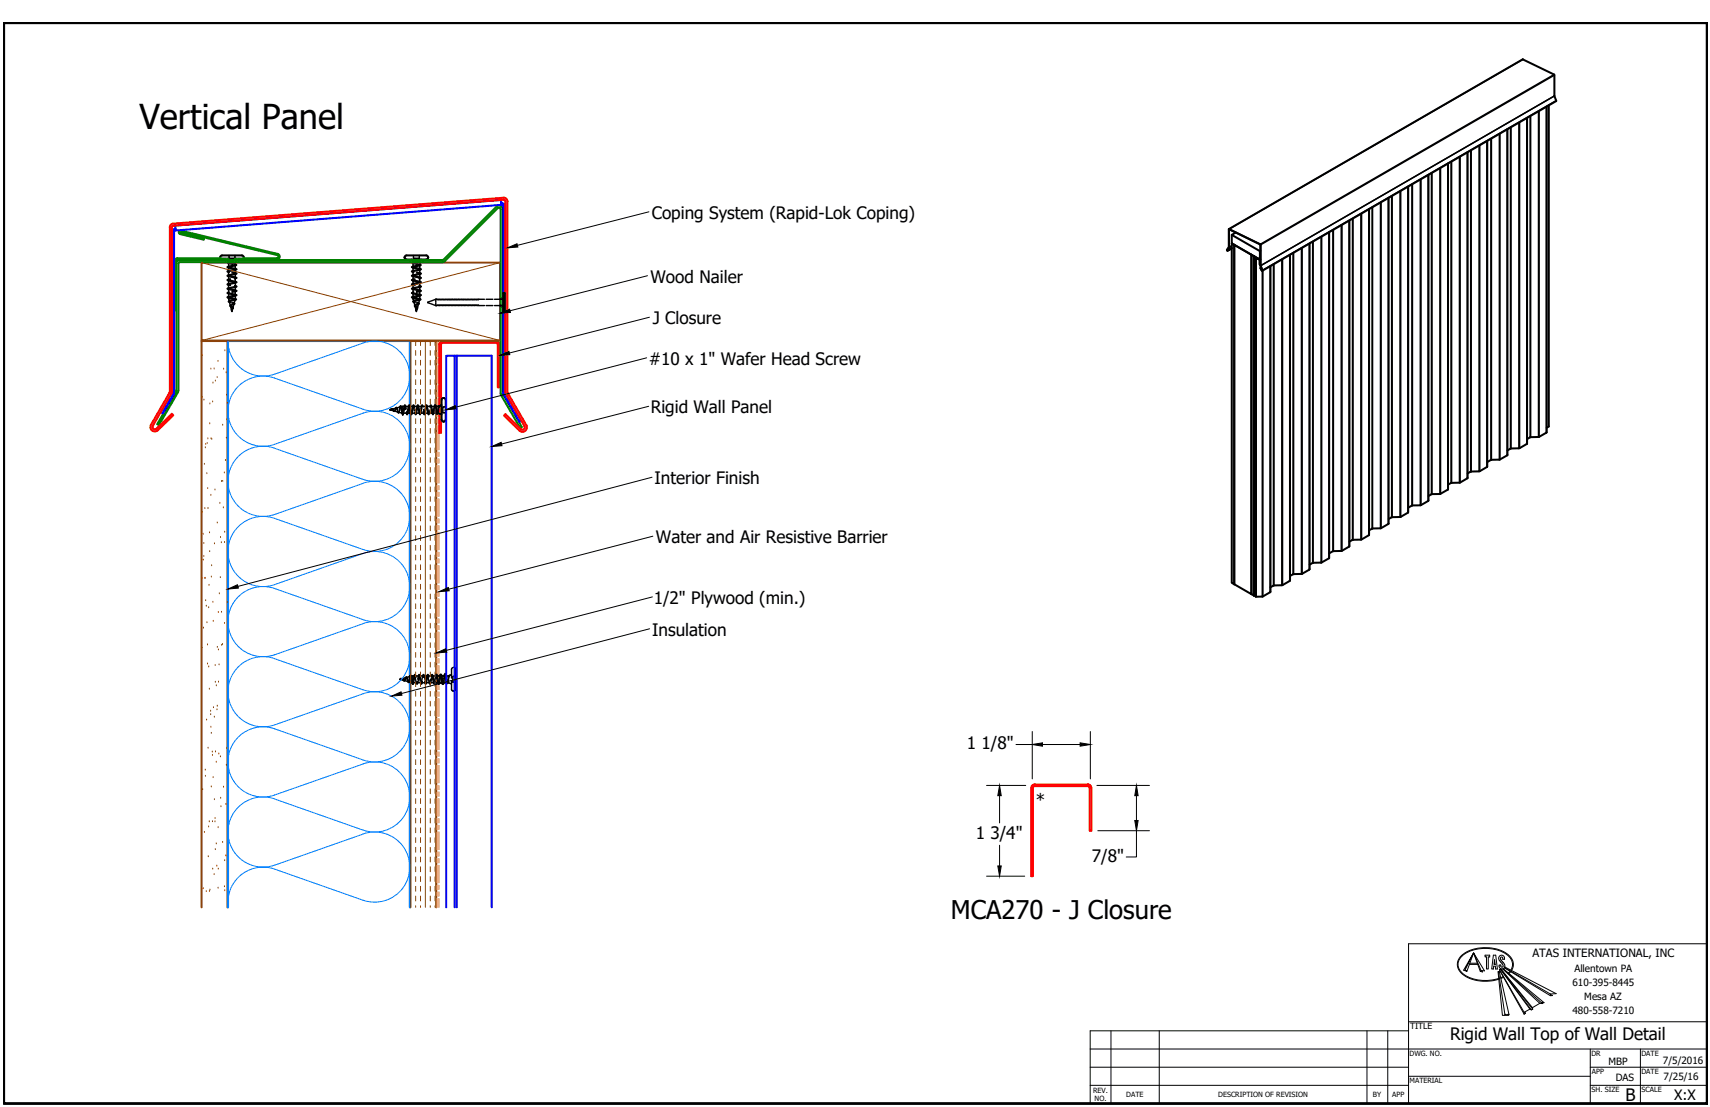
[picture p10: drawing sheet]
<svg xmlns="http://www.w3.org/2000/svg" width="432mm" height="279mm" viewBox="0 0 432 279" stroke-linecap="round" stroke-linejoin="round" font-family="sans-serif">
<!-- layer: Border (ANSI) -->
<path d="M.9 5.8h430.2v272.7h-430.2z" fill="none" stroke="#000" stroke-width=".7"/>
<!-- layer: Sketch Geometry (ANSI) -->
<g fill="none" stroke="#000" stroke-width=".25">
<path d="M355.7 238.2h75.4v40.3h-75.4zM355.7 257.9h75.4M275.3 264.8h155.8M275.3 269.4h80.4M275.3 273.9h80.4M280.5 260.2v18.3M292.7 260.2v18.3M345.2 260.2v18.3M350.4 260.2v18.3M355.7 260.2h-80.4v18.3h80.4M355.7 271.6h45.9M401.6 269.4h29.5"/>
<path d="M401.6 273.9h29.5M401.6 264.8v13.7M414.2 264.8v13.7"/>
</g>
<!-- layer: Logo -->
<g fill="none" stroke="#000" stroke-width=".25">
<path d="M371 243.4h2.1M371.2 243.1h1.9M372.1 240.5l-2.1 4.2 .4 .5-.8-.3zM374 245h.9l-2.8-4.5 1.7 4.7M374 245l-1.9-4.5-1.7 4.7M374 245l-.2 .2 .5 .1-.1-.3M375 241.1h1.2v.4h-.4v3.1h-.4v-3.1h-.4zM377.1 241.1h.6l.4 3.5h-.4l-.1-.7h-.4l-.1 .7h-.4zM377.4 242.2l.1 1.2h-.3zM378.4 245.3l.2-.1 2.5 10.9M378.4 245.3l1.6 10.7M378.4 245.3h-.1l1.1 11h1.5l.2-.2-.2-.1-.4 .2-.5-.2v.2"/>
<path d="M378.5 241.8l.5 1a.99 .99 0 0 1 .4 1.3l-.4-.1v-.4h-.5a.76 .76 0 0 0 1 .9 .76 .76 0 0 0 .3-1.3l-.8-.9-.1-.5M378.5 241.8a.73 .73 0 0 1 .7-.7 .73 .73 0 0 1 .7 .7M378.6 244.7l6.3 10.8M378.9 244.6l7.4 10.1M378.9 241.8l.3-.3 .3 .3M378.9 244.6l-.3 .2 6.3 11.2M378.9 244.6l7.8 10.3M379 244.6l8 10.1M379 244.5l8 9.8M379 244.6h-.1M379 244.5v.1M379.4 244.6l9.4 8.6"/>
<path d="M379.5 241.8v.3h.4v-.3M379.5 244.5l9.7 8.6M379.6 246.5l-.7 .3M379.6 244.5l10.3 8.6-.6-.1 .2 .3-.7-.1M379.7 246.7l-.7 .3M379.8 244.3l-.1 .1M379.9 244.3l11.6 7M379.9 244.2l11.6 6.7M380 244.1l13 6.7-1.5 .1M381.3 245.1l-.4 .5M381.5 245.3l-.4 .4M381.5 244.9a2.85 2.85 0 0 0-1.3-4.1 10.1 10.1 0 0 0-11 .5 2.83 2.83 0 0 0 .5 4.7 10.5 10.5 0 0 0 8.7 1"/>
<path d="M381.7 245a3.2 3.2 0 0 0-1.7-4.6 10 10 0 0 0-11.3 1.1 3.2 3.2 0 0 0 1.5 5 11 11 0 0 0 8.3 .7M385.1 255.4l.1 .3-.3 .3M386.3 254.7l-1.4 .8v.5M386.3 254.7l.4 .2 .3-.2M387 254.3v.4M388.8 253.2l-1.8 1.1M391.5 250.9v.4h.5l-.5-.3"/>
</g>
<!-- layer: Visible (ANSI) -->
<path d="M50.9 66.3h75.4v19.7h-75.4zM50.9 229v-142.9h6.5v142.9M103.6 229v-142.9h6.6v142.9" fill="none" stroke="#804000" stroke-width=".51"/>
<g fill="none" stroke="#ff8000" stroke-width=".25">
<path d="M110.3 88.9v1.1M110.3 90.6v1.1M110.3 92.3v4.4M110.3 97.3v1.1M110.3 99v1.1M110.4 86.1h-.1v2.2M110.5 86.1h.2M110.7 86.1l.1 2.2M110.8 88.9v1.1M110.8 90.6v1.1M110.8 92.3v4.4M110.8 97.3v1.1"/>
<path d="M110.8 99v1.1M110.3 100.7v4.4M110.3 105.7v1.1M110.3 107.4v1.1M110.3 109.1v4.5M110.3 114.1v1.1M110.3 115.8v1.1M110.3 117.5v4.5M110.8 100.7v4.4M110.8 105.7v1.1M110.8 107.4v1.1M110.8 109.1v4.5"/>
<path d="M110.8 114.1v1.1M110.8 115.8v1.1M110.8 117.5v4.5M110.3 122.5v1.1M110.3 124.2v1.1M110.3 125.9v4.5M110.3 130.9v1.2M110.3 132.6v1.1M110.3 134.3v4.5M110.3 139.3v1.2M110.8 122.5v1.1M110.8 124.2v1.1"/>
<path d="M110.8 125.9v4.5M110.8 130.9v1.2M110.8 132.6v1.1M110.8 134.3v4.5M110.8 139.3v1.2M110.3 141v1.1M110.3 142.7v4.5M110.3 147.7v1.2M110.3 149.4v1.2M110.3 151.1v4.5M110.3 156.2v1.1M110.3 157.8v1.2"/>
<path d="M110.3 159.5v4.5M110.8 141v1.1M110.8 142.7v4.5M110.8 147.7v1.2M110.8 149.4v1.2M110.8 151.1v4.5M110.8 156.2v1.1M110.8 157.8v1.2M110.8 159.5v4.5M110.3 164.6v1.1M110.3 166.2v1.2M110.3 167.9v4.5"/>
<path d="M110.3 173v1.1M110.3 174.6v1.2M110.3 176.3v4.5M110.8 164.6v1.1M110.8 166.2v1.2M110.8 167.9v4.5M110.8 173v1.1M110.8 174.6v1.2M110.8 176.3v4.5M110.3 181.4v1.1M110.3 183.1v1.1M110.3 184.7v4.5"/>
<path d="M110.3 189.8v1.1M110.3 191.5v1.1M110.3 193.1v4.5M110.3 198.2v1.1M110.3 199.9v1.1M110.8 181.4v1.1M110.8 183.1v1.1M110.8 184.7v4.5M110.8 189.8v1.1M110.8 191.5v1.1M110.8 193.1v4.5M110.8 198.2v1.1"/>
<path d="M110.8 199.9v1.1M110.3 201.6v4.4M110.3 206.6v1.1M110.3 208.3v1.1M110.3 210v4.5M110.3 215v1.1M110.3 216.7v1.1M110.3 218.4v4.5M110.8 201.6v4.4M110.8 206.6v1.1M110.8 208.3v1.1M110.8 210v4.5"/>
<path d="M110.8 215v1.1M110.8 216.7v1.1M110.8 218.4v4.5M110.3 223.4v1.1M110.3 225.1v1.1M110.3 226.8v2.2M110.8 223.4v1.1M110.8 225.1v1.1M110.8 226.8v2.2"/>
</g>
<path d="M57.6 229v-142.9h45.9v142.9" fill="none" stroke="#0080ff" stroke-width=".51"/>
<g fill="none" stroke="#f00" stroke-width=".51">
<path d="M42.9 57.4v41.5M43.8 57l-.4 .4v41.6l-4.8 8.5a.58 .58 0 0 0 .1 .7 .58 .58 0 0 0 .8 0M127.1 49.9l.7 .2 .3 .7v48.2l4.8 8.3M127.1 49.9l-83.4 6.5a.94 .94 0 0 0-.8 1M127.2 50.4l.3 .1 .1 .3M127.2 50.4l-83.4 6.6M127.6 50.8v48.2M42.8 99.1l-4.7 8.1M42.9 98.9l-.1 .2M110.9 86.9a.84 .84 0 0 1 .9-.8h13.5a.87 .87 0 0 1 .8 .8v10.9h-.4v-10.9l-.2-.3-13.7-.1-.4 .2v22.6h-.5v-22.4M127.6 99l.1 .4M127.8 99.4l4.6 8.2a.58 .58 0 0 1-.1 .7 .58 .58 0 0 1-.8 0"/>
<path d="M38.1 107.2a1.11 1.11 0 0 0 .3 1.5 1.11 1.11 0 0 0 1.4-.1l4-3.8-.4-.4-3.9 3.8M131.5 108.3l-3.9-3.8-.3 .4 3.9 3.8M132.9 107.3a1.11 1.11 0 0 1-.3 1.4 1.11 1.11 0 0 1-1.4 0M260.4 198.8a.84 .84 0 0 1 .9-.8h13.4a.84 .84 0 0 1 .9 .8M260.4 198.8v22.3h.4v-22.3M260.8 198.8l.5-.4h13.4l.4 .4M275.2 198.8v10.9h.4v-10.9"/>
</g>
<!-- layer: Hidden (ANSI) -->
<g fill="none" stroke="#000" stroke-width=".36">
<path d="M57.4 65.6l.2 .4M57.5 66.3l.3 .2M57.6 70.6l-.3 .1 .5 .2M57.6 66l.1 .2M57.6 68.7h.2M57.6 74.1h.2M57.7 66.2v.1M57.7 75.4h.8M57.7 75.4l.1 .4M57.7 66.4v.2M57.7 66.7v.3M57.7 67.1v.2"/>
<path d="M57.7 67.5v.3M57.7 67.8v.3M57.7 68.2v.2M57.7 68.6v.2M57.7 68.9v.3M57.7 69.3v.2M57.7 69.7v.2M57.7 70v.3M57.7 70.4v.2M57.7 70.8v.2M57.7 71.1v.3M57.7 71.4v.3"/>
<path d="M57.7 71.9v.2M57.7 72.2v.2M57.7 72.5v.2M57.7 73v.2M57.7 73.3v.2M57.7 73.6v.2M57.7 74.1v.2M57.7 74.4v.2M57.7 74.7v.2M57.7 75.2v.2M57.8 67.2l-.5 .2 .5 .2M57.8 68.3l-.5 .2 .3 .1"/>
<path d="M57.8 69.4l-.5 .2 .5 .2M57.8 71.6l-.5 .2 .5 .2M57.8 72.7l-.5 .2 .5 .1M57.8 73.8l-.5 .1 .3 .2M57.8 74.9l-.5 .1 .5 .2M57.8 70.5h-.2M57.8 66.3h.7M57.8 66.3l1.1 .3M57.8 67.6h.1M57.8 68.7h.1M57.8 69.8h.1M57.8 70.9h.1"/>
<path d="M57.8 72h.1M57.8 73.1h.1M57.8 74.1l.1 .1M57.8 75.2l.1 .1M57.8 65v.2h.4M57.8 66.2v.1M57.8 64.5v.2M57.8 64.7v.3M57.8 75.9l.1 .2M57.9 66.3l-.1 .2 1 .2M57.9 66.5h.1M57.9 67.2h-.1"/>
<path d="M57.9 68.3h-.1M57.9 69.4h-.1M57.9 70.5h-.1M57.9 71.6h-.1M57.9 72.6l-.1 .1M57.9 73.7l-.1 .1M57.9 74.8h-.1M57.9 74l1.5 .3-1.7 .6 .9 .3M57.9 74.2l1.5 .4-1.7 .5 .9 .3M58 76.6l.1 .2M58.1 75.9l-.4 .2 .4 .2M58.1 77.3l.3 .1"/>
<path d="M58.1 76.9l.1 .3M58.2 66.1l-.3 .1M58.2 70.4l-.5 .2 1.7 .5a.91 .91 0 0 1-1.1 .3l-.6 .2 .5 .3M58.2 70.6l-.5 .2 .6 .2a.91 .91 0 0 1 1.1 .4l-1.7 .5 .5 .2M58.2 77.3l.1 .2M58.3 77.6l.1 .3M58.3 77l-.2 .2M58.3 65.2h.5M58.4 76.4l.7 .3-.9 .5 .5 .5M58.4 78l.1 .4M58.5 66.1l-.2 .1M58.5 78.3v.1"/>
<path d="M58.5 78.2v.1M58.5 78.2h.1M58.5 78.4h.1M58.5 78.4v.1M58.5 78.1v.1M58.6 78l-.1 .2M58.6 78.1l-.1 .2M58.6 66.1h-.4M58.6 75.2v.2l.7 .3-1.2 .4-.1 .4M58.6 75.2l.3 .1M58.6 68.7l.8 .3-1.6 .5 1.4 .4 .2 .1-.1 .1M58.6 68.9l.8 .3-1.6 .6 1.5 .4v.1"/>
<path d="M58.6 67.1v.1M58.6 66h.4l-.2 .1M58.6 78.4v.1M58.7 77.5l.2 .3M58.7 75.4h.7M58.7 66.3h.7M58.7 66.1h-.2M58.7 76.4l.4 .2-.9 .6 .6 .4M58.7 78.1l-.1 .2M58.8 77.7l-.2 .3M58.8 77.8l-.1 .2M58.9 77.8l-.3 .2"/>
<path d="M58.9 77.5l-.1 .2M58.9 76.4l.1 .1M59 77.1l-.1 .3M59 76.5l.3 .1M59 75.3l.4 .1M59.1 76.7l-.1 .3M59.1 66.8l.3 .2-1.7 .6 1.7 .5-1.5 .4M59.2 76.4l-.1 .2M59.2 66.7l.2 .1-1.7 .5 1.7 .6-1.5 .4M59.2 75.4h.1M59.2 68.8l.6 .3-.4 .1M59.2 69.9l.6 .2-.6 .3"/>
<path d="M59.2 74.3h.2M59.2 73.2h.2M59.2 72.1l.3 .1M59.2 71h.2M59.2 67.7l.2 .1M59.3 76.7l-.4 .2M59.3 66.7l.2 .1M59.3 76l-.1 .3M59.3 72.1l.1 .2-1.7 .4 1.7 .6-.8 .3M59.3 72.3v.2l-1.5 .4 1.6 .6-.8 .3M59.3 64.7v.5h-.4M59.3 64.5v.2"/>
<path d="M59.3 75.4l.4 .2-.2 .1M59.4 75.7l-.1 .2M59.4 68.1l-.2 .1M59.4 69.3h-.2M59.4 71.4l-.2 .1M59.4 73.6h-.2M59.4 75.4l-1.5 .6 .3 .2M59.4 67.8l.4 .2-.4 .1M59.4 71l.4 .2-.4 .2M59.4 73.2l.4 .2-.4 .2M59.4 74.3l.4 .2-.6 .2M59.4 75.7l-.2 .1"/>
<path d="M59.4 75.4v.1M59.4 66.3v.5M59.4 67v.2M59.4 67.3v.3M59.4 67.6v.3M59.4 68.1v.2M59.4 68.4v.2M59.4 68.7v.2M59.4 69.2v.2M59.4 69.5v.2M59.4 69.8v.2M59.4 70.2v.3"/>
<path d="M59.4 70.5v.3M59.4 70.9v.2M59.4 71.3v.3M59.4 71.6v.3M59.4 72v.2M59.4 72.4v.3M59.4 72.7v.3M59.4 73.1v.2M59.4 73.5v.2M59.4 73.8v.3M59.4 74.2v.2M59.4 74.6v.2"/>
<path d="M59.4 74.9v.3M59.4 75.2v.2M59.5 66.3h-.1M59.5 67l-.3 .1M59.5 66.8l.3 .1-.3 .1M59.6 72.2l.2 .1-.6 .3M59.7 65.6l-.2 .6M104 65.6l.1 .2M104.1 65.8l.1 .4M104.1 66.3l.4 .2M104.2 67.3l-.3 .1 .3 .2M104.2 68.4l-.3 .1 .3 .1"/>
<path d="M104.2 69.5l-.3 .1 .3 .1M104.2 70.6l-.3 .1 .3 .1M104.2 71.6l-.3 .2 .3 .1M104.2 72.7l-.3 .2 .3 .1M104.2 73.8l-.3 .1 .3 .2M104.2 74.9l-.3 .1 .3 .2M104.2 74.1l1.8 .5-1.7 .5 .8 .3M104.2 75.2l.3 .1M104.2 67.6h.3M104.2 68.7h.3M104.2 69.7l.1 .1M104.2 70.8l.3 .1"/>
<path d="M104.2 71.9l.3 .1M104.2 73l.3 .1M104.3 66.2v.1M104.3 75.4h.7M104.3 75.4l.1 .4M104.3 66.4v.2M104.3 66.7v.3M104.3 67.1v.2M104.3 67.5v.3M104.3 67.8v.3M104.3 68.2v.2M104.3 68.6v.2"/>
<path d="M104.3 68.9v.3M104.3 69.3v.2M104.3 69.7v.2M104.3 70v.3M104.3 70.4v.2M104.3 70.8v.2M104.3 71.1v.3M104.3 71.4v.3M104.3 71.9v.2M104.3 72.2v.2M104.3 72.5v.2M104.3 73v.2"/>
<path d="M104.3 73.3v.2M104.3 73.6v.2M104.3 74.1v.2M104.3 74.4v.2M104.3 74.7v.2M104.3 75.2v.2M104.3 66.3h.8M104.3 66.3l1.2 .3M104.3 69.4l-.1 .1M104.3 74.9h-.1M104.4 66.3v.2l1 .2M104.4 69.8h.1"/>
<path d="M104.4 65v.2h.4M104.4 66.2l-.1 .1M104.4 64.5v.2M104.4 64.7v.3M104.4 75.9l.1 .2M104.4 66.3h.1M104.5 74l1.5 .3-1.7 .6 .8 .3M104.5 67.2l-.3 .1M104.5 69.4h-.1M104.5 70.5h-.3M104.5 71.6h-.3M104.5 72.6l-.3 .1"/>
<path d="M104.5 73.7l-.3 .1M104.5 74.8h-.1M104.5 76.3h.1M104.6 75.9l-.4 .2 .3 .2M104.6 76.6l.1 .2M104.6 76.3h.1M104.6 75.9h.1M104.7 77.3l.3 .1M104.7 76.9l.1 .3M104.7 66.1l-.2 .1M104.8 70.4l-.5 .2 1.7 .5-1.7 .6 .5 .2M104.8 70.6l-.5 .2 1.7 .5-1.7 .6 .5 .2"/>
<path d="M104.8 77.3l.1 .2M104.9 77.6l.1 .3M104.9 65.2h.5M104.9 77l-.3 .2M105 76.4l.7 .3-.9 .5 .5 .5M105 78l.1 .3M105 66.1l-.1 .1M105 78.2l.1 .1M105.1 78.3v.3l.1-.2M105.1 78.3v.1M105.1 78.4h.1M105.1 78.1l-.1 .1"/>
<path d="M105.1 78.1h.1M105.1 78v.2M105.1 78.1v.2M105.1 66.1h-.3M105.1 75.2l.1 .2M105.1 75.2l.4 .1M105.1 67.1v.1M105.2 68.7l.8 .3-1.7 .5 1.5 .4 .1 .2M105.2 68.9l.8 .3-1.7 .6 1.6 .4v.1M105.2 75.4l.7 .3-1.3 .4v.4M105.3 77.5l.2 .3M105.3 66.3h.7"/>
<path d="M105.3 76.4l.4 .2-.9 .6 .5 .4M105.3 78.1l-.1 .2M105.3 66.1l.3-.1-.5 .1M105.4 77.7l-.2 .3M105.4 77.8l-.1 .2M105.5 77.5l-.3 .5 .2-.2M105.5 76.4l.1 .1M105.6 76.8l-.2 .1M105.6 77.1l-.1 .3M105.6 75.3l.4 .1M105.6 76.8h.1M105.7 76.5h.1"/>
<path d="M105.7 76.7l-.1 .3M105.7 76.5l.2 .1M105.7 66.8l.3 .2-1.7 .6 1.7 .5-1.5 .4M105.8 76.4l-.1 .2M105.8 75.4h.1M105.8 67.7l.6 .3-.6 .2M105.8 68.8l.6 .3-.6 .2M105.8 69.9l.6 .2-.4 .2M105.8 71l.6 .2-.4 .2M105.8 73.2l.6 .2-.6 .2M105.8 74.3l.6 .2-.6 .2M105.8 72.1h.1"/>
<path d="M105.8 76.7l-.2 .1M105.8 76v.3M105.9 64.7v.5h-.4M105.9 64.5v.2M105.9 72.1l.1 .2-1.7 .4 1.7 .6-.8 .3M105.9 72.3v.2l-1.6 .4 1.7 .6-.8 .3M105.9 75.4h-.6M105.9 75.7v.2M105.9 70.3l-.1 .1M105.9 71.4l-.1 .1M106 75.4l-1.5 .6 .3 .2M106 72.1l.1 .1"/>
<path d="M106 75.7l-.3 .1M106 66.3v.5M106 67v.2M106 67.3v.3M106 67.6v.3M106 68.1v.2M106 68.4v.2M106 68.7v.2M106 69.2v.2M106 69.5v.2M106 69.8v.2M106 70.2v.3"/>
<path d="M106 70.5v.3M106 70.9v.2M106 71.3v.3M106 71.6v.3M106 72v.2M106 72.4v.3M106 72.7v.3M106 73.1v.2M106 73.5v.2M106 73.8v.3M106 74.2v.2M106 74.6v.2"/>
<path d="M106 74.9v.3M106 75.2v.3M106 66.3h.1M106.1 75.5l.2 .1-.3 .1M106.1 67l-.3 .1M106.1 67l.2-.2-.5-.1 .2 .1-1.6 .4 .1 .2 1.5 .5-1.8 .5M106.1 72.2l.3 .1-.6 .3M106.1 66v.2M106.2 65.8l-.1 .2M106.3 65.6l-.1 .2M108.6 76.1l-.6 .2 .6 .3M108.7 76.6l.7 .3"/>
<path d="M109.4 75.8l-.7 .2M109.5 76.9l.5 .2M110 75.5l.8 .1M110 75.5v.7M110 76.4v.7M110 75.5l-.5 .2M110.4 77.1h-.4M110.4 77h.1M110.5 77.1h.2M110.8 77.1h-.1M110.8 75.6h.7M110.8 77h.1"/>
<path d="M110.9 77.1h.2M111.2 77h.1M111.2 77.1h.3M111.5 75.6h.8M111.5 77h.1M111.6 77.1h.3M111.9 77h.1M112 77.1h.2M112.3 77h.1M112.3 77.1h.3M112.3 75.6h.7M112.6 77h.1"/>
<path d="M112.7 77.1h.2M113 77.1h-.1M113 75.6h.3M113 77h.1M113.1 77.1h.2M113.4 75.6h.8M113.4 77h.1M113.4 77.1h.3M113.7 77h.1M113.8 77.1h.3M114.1 77h.1M114.2 75.6h.3"/>
<path d="M114.2 77.1h.1M114.4 77.1h-.2M114.5 77h.1M114.5 77.1h.3M114.5 75.6h.4M114.8 77h.1M114.9 75.6h.3M114.9 77.1h.1M115 77.1h.1M115.2 77.1h-.1M115.2 75.6h.3M115.2 77h.1"/>
<path d="M115.3 77.1h.2M115.6 75.6h.8M115.6 77h.1M115.6 77.1h.3M115.9 77h.1M116 77.1h.3M116.3 77h.1M116.4 77.1h.2M116.4 75.6h.6M116.7 77h.1M116.7 77.1h.3M117 77.1h.1"/>
<path d="M117 75.6h.8M117 77h.1M117.1 77.1h.3M117.4 77h.1M117.5 77.1h.2M117.8 77h.1M117.8 77.1h.3M117.8 75.6h.8M118.1 77h.1M118.2 77.1h.3M118.5 77h.1M118.6 77.1h.2"/>
<path d="M118.6 75.6h.6M118.9 77h.1M118.9 77.1h.3M119.2 77.1h.1M119.2 75.6h.4M119.2 77h.1M119.3 77.1h.3M119.6 75.6h.8M119.6 77h.1M119.7 77.1h.2M120 77h.1M120.1 77.1h.2"/>
<path d="M120.3 77h.1M120.4 77.1h.1M120.7 77.1h-.2M120.7 77h.1M120.8 77.1h1.5M122.3 75.5l-1.9 .1M122.8 77.1h1.7M122.8 75.5h1.7M124.9 77.1h1.4M124.9 75.5h1.4M126.4 77.1h.5M126.4 75.5h.5"/>
<path d="M98.5 103.4h-.1l.3 .1M98.6 103.5h.1M98.8 103.3l-.2 .1M98.8 103.5l.3 .1M98.8 103.3h.1l-.2 .1M98.8 103.3l-.1 .2M99 103.3l-.3 .2M99 103.3l.3 .2M99.1 103.3l.2 .3M99.1 103.2l-.2 .1M99.1 103.3l.1 .1M99.2 103.6l.3 .1"/>
<path d="M99.3 103.2l-.3 .1M99.3 103.6l.2 .1M99.3 103.6l.1 .1M99.4 103.6l.2 .2M99.4 103.7l.2 .1M99.5 103.7l.5-.7 .5 1 .2-.1M99.6 103.8l.6-.8 .4 1M99.6 103.8h.2M99.7 103.1l-.4 .1M99.8 103.6l-.2 .2M99.9 103.8l.3 .1M100 103l-.2 .1"/>
<path d="M100 102.8l-.2 .4M100.1 102.8l.2 .3M100.3 103.1h.1M100.3 103.9l.2 .1M100.4 102.9l-.3 .1M100.4 103.8v.1M100.4 103.9l.2 .3M100.7 104l.2 .1M100.7 102.8l-.3 .1M100.8 103.9l-.2 .4M100.8 103.3l.3-.6 .5 1.6M100.8 103.9h.1"/>
<path d="M100.9 103.6l.4-.9 .3 1.3M101 102.8l-.1 .1M101 104.1l.3 .1M101 102.7v.1M101.1 102.7l-.3 .1M101.3 102.6l-.1-.2-.2 .3M101.3 102.7h.1M101.3 102.7h-.1M101.3 102.8h.1M101.3 104.2l.3 .1M101.5 102.6h-.1M101.5 104.1l.1 .3"/>
<path d="M101.6 103.2v.8M101.6 104v.3M101.6 104.3h.1M101.6 104.4v.1M101.6 102.6v.5M101.6 102.6h-.1M101.6 102.6h.3M101.6 104.3l.1 .2M101.6 104.5l.1 .2M101.7 104.6v.1M101.7 104l.1 .3M101.7 104.7h.1"/>
<path d="M101.8 104.3h.2M101.8 104.3l-.1 .4M101.8 104.4l-.1 .3M101.9 104.1l-.1 .3M102 102.6h.1M102.1 102.6l.1-.4 .2 .4M102.1 102.7l-.1 .1M102.1 104.3h.3M102.4 102.6h.2M102.4 103.4l-.3-.8-.5 1.7M102.4 102.7l.1 .1M102.6 104.1l.1 .3"/>
<path d="M102.6 103.2l-.2-.6-.6 1.7M102.7 104.4l.1 .3 .1-.3M102.7 102.6h.2M102.9 104.3h.6M103 102.6h.2M103 104.1l-.1 .3M103.1 102.7v.1M103.2 102.5l-.1 .1M103.2 102.5l.1-.3 .2 .3M103.4 102.6h.1M103.5 103.3l-.3-.7-.4 1.6-.4 .1M103.6 102.8l-.2-.2-.5 1.7-.2-.4"/>
<path d="M103.6 102.9l.4 1.4 .5-1.7 .2 .4M103.6 104.3h.2M103.6 102.6h.2M103.6 104.1l.1 .3M103.8 104.4l.1 .3 .1-.3M103.9 102.6h.2M104 104.3h.2M104.1 104.1l-.1 .3M104.1 102.6h.2M104.2 102.7v.1M104.2 102.6l.2-.4 .2 .4M104.3 104.3h.3"/>
<path d="M104.5 102.6h.3M104.6 104.3h.3M104.6 102.7v.1M104.6 103.7l-.3-1.1-.5 1.7-.2-.4M104.7 104.1l.1 .3M104.8 104.4l.2 .3 .1-.3M104.8 102.6h.3M105.1 104.3h.2M105.2 102.6h.2M105.2 104.1l-.1 .3M105.3 102.7v.1M105.4 104.3h.2"/>
<path d="M105.6 102.6h.2M105.6 102.5l-.1-.3-.2 .4M105.7 102.5v.1M105.7 102.7v.1M105.7 104.3h.2M105.8 104.1l.1 .3M105.9 104.4l.2 .3 .1-.3M105.9 102.6h.3M106.2 104.3h.2M106.2 102.6h.3M106.3 104.1l-.1 .3M106.4 102.7v.1"/>
<path d="M106.4 102.6l.2-.4 .2 .4M106.5 104.3h.2M106.5 103l-.4 1.3-.5-1.7-.6 1.6M106.6 102.7l-.3 .1-.3 1.5-.6-1.7-.3 1.1M106.7 102.6h.2M106.8 104.3h.2M106.8 102.7v.1M106.9 104.1l.1 .3M107 103.3l.2 1 .6-1.7 .5 1.7 .2-.5M107 104.4l.1 .3 .2-.3M107 102.6h.3M107.2 104.3h.3"/>
<path d="M107.4 102.6h.2M107.4 104.1l-.1 .3M107.5 102.6l.2-.4 .2 .4M107.5 102.7v.1M107.5 104.3h.3M107.8 102.6h.2M107.9 102.7v.1M107.9 104.3h.2M108 104.1v.1M108 104.2l.1 .2M108.1 104.4l.1 .3 .2-.3M108.1 102.6h.3"/>
<path d="M108.3 104.3h.3M108.4 103.5l-.3 .8-.6-1.7-.5 1.7-.2-.5M108.4 104.2v.2M108.4 102.6h.3M108.5 104.1l-.1 .1M108.6 102.7v.1M108.6 102.6l.2-.4 .2 .4M108.6 104.3h.3M108.9 102.6h.2M109 102.7v.1M109 104.3h.2M109.1 104.1l.1 .3"/>
<path d="M109.2 104.4l.1 .3 .1-.3M109.2 102.6h.2M109.4 104.3h.2M109.5 102.6h.2M109.6 104.1l-.1 .3M109.7 104.3h.2M109.7 102.7l-.1 .1M109.7 102.6l-.5 1.7-.4-1.5M109.7 102.6l.3 .6M109.8 102.2h.1M109.9 102.2l-.2 .4M109.9 102.2l.1 .4"/>
<path d="M110 102.6l-.6 1.7-.5-1.7M110 102.6l.1 .2M110 104.3h.2M110 102.6h.2M110 103.3l.2 .7M110 102.7h.1M110.1 102.9l.1 .2M110.3 104.3h.1M110.3 103.8l.1 .4M110.3 102.6h.4M110.5 104.3h.2M110.5 103.9l-.1 .4-.2-.2"/>
<path d="M110.6 104.1v.1M110.7 102.6v.7M110.7 103.5v.8M110.7 104.3h.1M110.8 102.8l-.3 .9M110.8 103.1l-.3 1.4-.2-.1M110.8 102.5l-.1 .1M110.8 102.6h.1M110.9 102.5h-.1M110.9 102.5l-.1 .2v-.1M110.9 102.4l.1 .1M110.9 104.4h.2"/>
<path d="M111 102.5l-.2 .5M111.1 104.5h.1M111.3 104.5l.1 .1M111.4 102.3l-.4 .2M111.8 103.8v.4h.2M111.8 103.2v.5M112 102.7h-.2v.4M112.1 104.2h.2M112.1 102.7h.2M112.4 104.2h.2M112.4 102.7h.2M101.1 171.4h-.2l.3 .1"/>
<path d="M101.2 171.5h.1M101.1 171.5h.1M101.3 171.4l-.1 .1M101.3 171.4l.3-.1 .2 .3M101.3 171.4h-.2M101.3 171.5l.3 .2M101.4 171.3l-.1 .1M101.5 171.3h-.2M101.5 171.3l-.3 .2M101.6 171.3l.1 .1M101.7 171.7h.3M101.8 171.2l-.3 .1 .3 .2"/>
<path d="M101.8 171.6l.2 .1M101.8 171.6l.1 .1M101.9 171.6l.2 .2M101.9 171.8h.2M102.1 171.8l.6-.8 .4 1M102.1 171.8h.2M102.2 171.1l-.3 .1M102.3 171.6l-.1 .2M102.4 171.8l.3 .1M102.5 170.9l-.1 .4M102.5 171l-.2 .1M102.6 170.8l.2 .3"/>
<path d="M102.8 171.1v.1M102.8 172h.3M102.8 171.5l-.3-.5-.5 .7M102.9 170.9l-.3 .1M102.9 171.8v.1M103 172.1l.1 .1M103.2 170.9h-.3M103.2 172.1h.1M103.3 172.1l-.1 .2M103.3 172.1h.2M103.3 171.9v.2M103.4 171.7l.4-1 .4 1.3"/>
<path d="M103.5 170.8h-.3M103.5 170.7v.2M103.6 170.5h.2v.2M103.6 172.2h.1M103.8 172.2l.1 .1M103.8 170.7l.1 .2M103.8 171.4l-.3-.6-.5 1.3M103.9 171.6l.2 .7M104 172.3h.1M104 170.6l-.1 .1M104 172.1v.1M104 172.3l.2 .4"/>
<path d="M104.1 171.2v.8M104.1 172.1v.2M104.1 172.3h.1M104.1 170.6v.5M104.1 170.6h-.1M104.1 170.6h.5M104.1 172.3v.1M104.1 172.4l.1 .3M104.2 172.1l.1 .2M104.2 172.7h.1M104.3 172.4l-.1 .3M104.3 172.3h.3"/>
<path d="M104.3 172.3v.1M104.4 172.3v.1M104.5 172.1l-.1 .1M104.6 170.7l-.1 .1M104.6 170.5l.2-.3 .1 .3M104.6 172.3h.3M104.6 170.5v.1M104.9 170.6h.2M104.9 170.5v.1M105 172.3h.2M105 170.7v.1M105 171l-.2-.4-.5 1.7"/>
<path d="M105.1 172.1l-.5-1.5-.5 1.7M105.1 172.1v.1M105.1 172.3l.1 .1M105.2 172.4l.1 .3 .1-.3M105.2 170.6h.2M105.4 172.3h.2M105.5 172.3l-.1 .1M105.5 170.6h.2M105.5 172.1v.1M105.7 170.7l-.1 .1M105.7 170.5v.1M105.7 170.5l.1-.3 .2 .3"/>
<path d="M105.7 172.3h.3M106 170.6h.2M106 170.5v.1M106 170.7l.1 .1M106.1 172.3h.2M106.2 172.1v.1M106.2 172.3v.1M106.2 170.6h.3M106.3 172.4l.1 .3 .1-.3M106.5 172.3h.2M106.6 170.6h.2M106.6 172.3l-.1 .1"/>
<path d="M106.6 172.1v.1M106.7 172l-.2 .3-.5-1.7-.6 1.7-.1-.3M106.7 170.7v.1M106.8 170.5l.1-.3 .2 .3M106.8 172.3h.3M106.8 170.5v.1M107 170.9l-.2-.3-.5 1.7-.5-1.7-.3 .8M107.1 170.6h.2M107.1 170.5v.1M107.1 172.3h.3M107.1 170.7l.1 .1M107.3 172.1v.1"/>
<path d="M107.3 172.3l.1 .1M107.4 172.4l.1 .3 .1-.3M107.4 170.6h.2M107.6 172.3h.2M107.7 172.3l-.1 .1M107.7 170.6h.2M107.7 172.1v.1M107.8 170.7v.1M107.9 170.5l-.1 .1M107.9 170.5l.1-.3 .2 .3M107.9 172.3h.3M108.1 170.6h.3"/>
<path d="M108.2 170.5v.1M108.2 170.7l.1 .1M108.2 172.3h.3M108.3 170.9l-.2-.3-.5 1.7-.5-1.7-.2 .3M108.3 172.1l.1 .1M108.4 172.3v.1M108.4 172.4l.2 .3 .1-.3M108.4 170.6h.3M108.5 172l.2 .3 .6-1.7 .4 1.6 .2-.1M108.7 172.3h.2M108.7 171.4l-.2 .9-.6-1.7-.5 1.7-.2-.2M108.7 172.3v.1"/>
<path d="M108.8 170.6h.2M108.8 172.1v.1M108.9 170.7v.1M109 170.5l.1-.3 .2 .3M109 172.3h.3M109 170.5l-.1 .1M109.2 170.6h.2M109.3 170.5v.1M109.3 172.3h.3M109.3 170.7v.1M109.4 172.1l.1 .1M109.5 172.3v.1"/>
<path d="M109.5 172.4l.2 .3 .1-.3M109.5 170.6h.3M109.8 172.3h.4M109.8 172.3v.1M109.9 170.6h.2M109.9 172.1l-.1 .1M110 170.7v.1M110.1 170.5l-.1 .1M110.1 171l.2-.4 .5 1.7M110.2 170.7l-.2 .1-.4 1.5-.5-1.4M110.2 170.2l-.1 .3M110.3 171.1l.3 1.1h.1"/>
<path d="M110.3 172.3h.3M110.3 170.3v.2M110.3 170.6h.5M110.4 170.5v.1M110.4 170.7v.1M110.5 172.1v.1M110.6 172.3v.1M110.6 172.4l.2 .2M110.9 172.2v.1M111 172.1v.1M111.1 170.7v.1M111.1 170.6v.1"/>
<path d="M111.1 171.5l-.2 .8M111.2 170.6l-.4 1.3M111.4 170.6h.1M111.5 170.8l-.1-.2-.2 .6M111.7 172.3h.1M111.9 171.7l-.1 .6-.2-.2M112 172.2v.1M112.1 172.1l-.1 .1M112.2 170.7l.1-.1-.3 .8M112.2 170.7v.1M112.2 171.5l-.3 .8M112.5 170.6l-.3 .7"/>
<path d="M112.5 170.6l.1 .2M112.5 170.6h.1M112.7 171.1l.2 .8M112.7 172l.2 .3 .1-.3M112.7 172.3h.2M112.7 170.6h.5M112.7 172.1l.2 .5 .2-.5M113 172.3h.2M113.2 170.6v.7M113.2 171.5v.8M113.2 172.3l.2 .1M113.3 170.6h-.1"/>
<path d="M113.3 171.1l-.3 1.2-.1-.2M113.3 170.8l-.3 1M113.4 170.5l-.1 .1M113.5 172.4l.2 .1M113.5 170.5l-.2 .2M113.5 170.5l-.2 .5M113.6 170.4l-.1 .1M113.8 172.5l.2 .1M113.8 170.3l-.1 .1M114 171.8v2.2l.3 .4M114 170.3h-.1M114.3 168.5l-.3 .4v2.2"/>
<path d="M114.3 168.5h.5M114.3 174.4h.5M114.3 171.8v.4h.2M114.3 171.2v.5M114.5 170.7h-.2v.4M114.6 172.2h.2M114.6 170.7h.2M114.8 168.5l.3 .4v2.2M114.9 172.2h.2M114.9 170.7h.2M115.1 171.8v2.1l-.3 .5"/>
</g>
<g fill="#000">
<circle cx="58.5" cy="78.1" r=".18"/>
<circle cx="98.7" cy="103.4" r=".18"/>
<circle cx="101.2" cy="171.4" r=".18"/>
<circle cx="112.4" cy="170.2" r=".18"/>
</g>
<!-- layer: Visible (ANSI) -->
<g fill="none" stroke="#000" stroke-width=".51">
<path d="M384.5 15l8 4M384.5 15l-74.2 42.8M392.5 19v5.2M370.6 38.4v82.2M375.6 35.6l-.1 82.3M380.7 32.6l-.1 82.3M385.6 29.8v82.2M390.6 26.9v82.2M391.1 26.6v81l-.5 .4M392.5 24.2l.4 1.3M393 25.5l-74.2 42.8M310.3 57.9v4.5"/>
<path d="M310.4 57.8l7.8 3.9M310.4 57.8l-.1 4.6M310.4 57.9h-.1M310.4 57.9l7.8 3.8M311 59.3v2.1l7.1 4.1M312.1 58.7l-1.1 .6 7.1 4.1 .2-.1M335.6 58.6v82.2M340.8 55.6v82.3M345.7 52.8v82.2l-1.9 1.2M350.6 49.9v82.2l-1.8 1.2M355.6 47.1v82.2M360.7 44.1l-.1 82.3"/>
<path d="M365.6 41.3v82.2l-2 1.2M56.1 65.5h5M57.4 65.5v.1M57.7 66.2h.1M57.9 66.2l-.4 .1M58.3 66.2l-.4 .1M59.5 66.2v.1M59.8 65.5l-.1 .1M61.1 64.5l.4 .2 .1 .3-.5 .5M61.1 64.5h-5l-.4 .2-.1 .3 .5 .5M102.6 65.5l-.4-.3v-.3l.4-.4h5l.4 .2 .1 .3-.5 .5M102.7 65.5h4.9"/>
<path d="M104 65.5v.1M104.2 66.2h.1M104.5 66.2l-.4 .1M104.9 66.2l-.5 .1M106.1 66.2l-.1 .1M106.3 65.5v.1M126.3 77.1h.1M126.3 75.5h.1M126.9 77.1h.1M127 77.1l.1 .1M127.1 75.5h-.1M127.1 73.9l.4 .1-.1 4.7-.3-.1z"/>
<path d="M310.3 62.4l-.4 .7 .4-.1M310.3 62.4h.1M311 61.4l.7 .4v85.7l-.7-.4zM311 62.7l-1 .6-.2-.3M311 62.6l-.6 .5M311.1 61.4h-.1M311.7 61.8l4.3 2.5v85.7l-4.3-2.5zM311.7 61.8h.1M316 64.3h.1M316 64.3l.6 .4M316 64.3v85.7M316.6 64.7v85.6l-.6-.3"/>
<path d="M316.6 64.7l.1 85.7zM316.6 64.7h.1M316.7 64.7h.1M316.8 64.8l-.1 2.4 .1-2.4 1.3 .7v1.3M316.8 64.7l-.1 .1M316.8 64.7l1.3 .9M316.8 64.7h-.1M317.1 65.3v85.3zM317.1 67.1l-.3 .1M317.1 65.3h.6M317.7 65.3l-.6 .1M318.1 65.6v1.2l.2-.1"/>
<path d="M318.1 63.4v2.1h.2M318.2 61.6l.1 5.4M318.3 67.6l.3 .7M318.3 67.1l.4 1.1M318.3 67v.1M318.3 67.1l.5 1.1M318.5 67.5l-.3 .1 .4 .7M318.6 68.3h.2zM320.8 67.2l-.1 82.3M325.7 64.3l-.1 82.3M330.7 61.5v82.2M103.5 103.3l.1 .6"/>
<path d="M103.5 104.3h.1M103.5 102.5l.1 .4M103.5 102.6h.1M110.2 104.3h.1M110.2 102.6h.1M110.2 103.1l.1 .7M110.2 104l.1 .4M110.8 104.3l.1 .1M110.9 102.4v.1M110.9 102.5h-.1M111.4 104.6h.1M111.5 102.2l-.1 .1"/>
<path d="M112 106.4l-.5-.5v-5l.2-.4 .4-.1 .4 .5 .1 5-.5 .5M112 106.4h.1M371.4 119l-.8 .5M373.5 119h-2.2M375.5 117.9l-2 1M380.6 114.9a4.6 4.6 0 0 1-4.1 1.2l-.9 .5M385.6 112l-.1 .1a4.5 4.5 0 0 1-4 1.1l-.8 .5M386.5 110.3l-.9 .5M388.6 110.2l-2.1 .1M390.5 109.1l-1.8 1.2M338.7 139.1h-2.1l-1 .6M340.7 137.8l-2 1.2"/>
<path d="M343.6 136.2l-2 .1-.8 .4M343.8 136.1l-.2 .1M346.5 133.4l-.8 .5M348.6 133.3l-2.1 .1M348.7 133.3h-.1M351.5 130.5l-.9 .5M355.5 129.4a4.4 4.4 0 0 1-3.9 1.1M355.6 129.3l-.1 .1M356.5 127.6l-.9 .5M360.6 126.4a4.5 4.5 0 0 1-4 1.2h-.1M363.6 124.7h-2.1l-.8 .5M366.5 121.9l-.9 .4"/>
<path d="M368.7 121.8l-2.1 .1M370.6 120.6l-1.9 1.2M311.7 147.4v.1M316 150h.1M317.1 150.1l-.4 .3M318.9 150.5l-1.8 .1M320.7 149.5l-1.8 1M325.7 146.6a4.5 4.5 0 0 1-4.1 1.2l-.8 .4M328.8 144.8l-2.2 .1-.9 .5M330.6 143.8l-1.8 1M330.7 143.6l-.1 .2M331.5 142.1l-.8 .4"/>
<path d="M335.6 140.9a4.6 4.6 0 0 1-4.1 1.2h-.1M335.6 140.8v.1M103.5 172.1l.1 .1M103.6 170.7h.1M103.6 170.7l-.1 .1M103.6 170.5l-.1 .2M110.2 170.7l.1 .4M110.2 170.2l.1 .1M110.2 172.3h.1M110.8 170.6h.4l.6 2.1 .2-.4M110.8 172.3h.1M110.9 172.3h.8"/>
<path d="M110.9 172.3l-.1 .3M111.1 170.6l.2-.4 .6 2.1M111.5 170.6h.8M111.9 172.3h.8M112.2 170.6l.2-.4 .3 .9M112.3 170.6l.4 1.4M112.5 170.6h.2"/>
</g>
<g fill="none" stroke="#008000" stroke-width=".51">
<path d="M125.7 52.5l.5-.1 .2 .4v46.6l5 8.6 .4-.2-4.9-8.5v-46.5a.92 .92 0 0 0-.5-.9 .92 .92 0 0 0-1 .2l-13.4 13.4-.3 .1M125.7 52.5l-13.3 13.4M44.5 66.6v31.9M45.1 66.6v31.9M55.6 65.2h-10.8a.73 .73 0 0 0-.7 .7M56.1 65.5h-11.3l-.3 .2-.1 12.6h-.3v-12.4M61.5 65.2h8.4l.4-.4-.3-.4-24.4-5.9-.1 .1 .1 .2 5.9 1.4-.1 .3-5.9-1.4a.44 .44 0 0 1-.3-.6 .44 .44 0 0 1 .5-.3l24.4 5.9a.73 .73 0 0 1 .5 .8 .73 .73 0 0 1-.7 .6h-8.8M111.7 65.6h-66.3a.92 .92 0 0 0-.9 1M111.7 66.2l-66.3-.1-.4 .5M112.4 65.9l-.7 .2M44.5 98.8l-4.8 8.3 .4 .2 4.8-8.3M44.5 98.5v.2"/>
<path d="M45 98.5l-.1 .5"/>
</g>
<!-- layer: Hidden (ANSI) -->
<path d="M55.6 65.2h.6M56.4 65.2h.7M56.9 65.6v.6M57.2 65.2h.6M59.3 65.2h.6M60.1 65.2h.7M60.2 65.6v.6M61 65.2h.5M103.5 65.6v.6M106.8 65.6v.6M126.4 77.6h.5M126.4 75.1h.5" fill="none" stroke="#008000" stroke-width=".36"/>
<!-- layer: Visible (ANSI) -->
<path d="M44.3 56.9l82.2-6.4 .1 1.2-82.3 6.5zM44.3 57.7a.84 .84 0 0 0-.8 .9l.1 40.6-2.9 5 .4 .2 2.9-5.3v-40.5l.3-.4M126.6 51.3l.6 .2 .3 .6v47l4 7.1-.3 .3-4-7M126.6 51.7l.3 .1 .2 .3v21.9M127.1 78.6l.1 20.9M114.8 89.8h.5v139.2M115.3 89.8h8.9v139.2M112.7 229v-139.2h2.1v139.2" fill="none" stroke="#00f" stroke-width=".51"/>
<!-- layer: Hidden (ANSI) -->
<path d="M44.2 56.5v.1M44.2 56.7l.1 .2M126.5 50.1v.2M126.5 50.4v.1" fill="none" stroke="#00f" stroke-width=".36"/>
<!-- layer: Hatch (ANSI) -->
<g fill="none" stroke="#804000" stroke-width=".25">
<path d="M51 89.8h.1M53.2 93.2h.1M53.8 96.7h.1M54.1 93.1h.1M54.4 96.2h.1M54.8 95.3h.1M55 91.2h.1M56.5 93.2h.1M56.8 88.5h.1M57.1 94.1h.1M57.2 99.7h.1M103.7 86.1v142.9"/>
<path d="M105 86.1v1.1M105 88.5v1.2M105 90.9v1.3M105 93.4v1.2M105 95.8v1.3M105 98.3v1.2M106.2 86.1v1.1M106.2 88.5v1.2M106.2 90.9v1.3M106.2 93.4v1.2M106.2 95.8v1.3M106.2 98.3v1.2"/>
<path d="M107.4 86.1v142.9M108.6 86.1v1.1M108.6 88.5v1.2M108.6 90.9v1.3M108.6 93.4v1.2M108.6 95.8v1.3M108.6 98.3v1.2M109.9 86.1v1.1M109.9 88.5v1.2M109.9 90.9v1.3M109.9 93.4v1.2M109.9 95.8v1.3"/>
<path d="M109.9 98.3v1.2M51 100.2h.1M51.5 101h.1M51.6 117.2h.1M51.9 113h.1M52 112.2h.1M52.2 119.6h.1M52.3 111.9h.1M52.5 110.8h.1M53 107h.1M53 102h.1M53.3 110.7h.1"/>
<path d="M53.5 110.9h.1M53.7 101.4h.1M56.2 107.3h.1M56.7 119.4h.1M56.9 116.2h.1M57.2 110.6h.1M57.3 106h.1M57.4 101.8h.1M105 100.7v1.3M105 103.2v1.3M105 105.7v1.2M105 108.1v1.3"/>
<path d="M105 110.6v1.2M105 113v1.3M105 115.5v1.2M105 118v1.2M106.2 100.7v1.3M106.2 103.2v1.3M106.2 105.7v1.2M106.2 108.1v1.3M106.2 110.6v1.2M106.2 113v1.3M106.2 115.5v1.2M106.2 118v1.2"/>
<path d="M108.6 100.7v1.3M108.6 103.2v1.3M108.6 105.7v1.2M108.6 108.1v1.3M108.6 110.6v1.2M108.6 113v1.3M108.6 115.5v1.2M108.6 118v1.2M109.9 100.7v1.3M109.9 103.2v1.3M109.9 105.7v1.2M109.9 108.1v1.3"/>
<path d="M109.9 110.6v1.2M109.9 113v1.3M109.9 115.5v1.2M109.9 118v1.2M50.9 122.7h.1M51 129.3h.1M51.3 134.8h.1M51.5 137.2h.1M51.7 128.4h.1M52.4 123.3h.1M52.5 128.3h.1M52.9 134.5h.1"/>
<path d="M53 139.2h.1M53.2 125h.1M54.2 137.3h.1M54.3 123.7h.1M54.9 132h.1M55.5 127h.1M55.7 135.7h.1M55.9 137h.1M55.9 121.5h.1M56.2 121.5h.1M56.4 128.2h.1M56.7 136.9h.1"/>
<path d="M56.7 134.3h.1M105 120.4v1.3M105 122.9v1.2M105 125.3v1.3M105 127.8v1.2M105 130.3v1.2M105 132.7v1.3M105 135.2v1.2M105 137.6v1.3M106.2 120.4v1.3M106.2 122.9v1.2M106.2 125.3v1.3"/>
<path d="M106.2 127.8v1.2M106.2 130.3v1.2M106.2 132.7v1.3M106.2 135.2v1.2M106.2 137.6v1.3M108.6 120.4v1.3M108.6 122.9v1.2M108.6 125.3v1.3M108.6 127.8v1.2M108.6 130.3v1.2M108.6 132.7v1.3M108.6 135.2v1.2"/>
<path d="M108.6 137.6v1.3M109.9 120.4v1.3M109.9 122.9v1.2M109.9 125.3v1.3M109.9 127.8v1.2M109.9 130.3v1.2M109.9 132.7v1.3M109.9 135.2v1.2M109.9 137.6v1.3M51 146h.1M51.3 141.4h.1M51.4 158.5h.1"/>
<path d="M51.5 140.4h.1M51.8 146h.1M51.9 151.6h.1M52.1 153h.1M52.3 157.2h.1M52.7 153.4h.1M52.8 147.7h.1M53.4 145.6h.1M53.4 142.8h.1M53.8 152h.1M53.8 156.8h.1M55.1 154.6h.1"/>
<path d="M55.4 149.9h.1M55.6 145.8h.1M55.9 154.6h.1M56.7 157.3h.1M57.4 152.1h.1M105 140.1v1.2M105 142.6v1.2M105 145v1.2M105 147.5v1.2M105 149.9v1.3M105 152.4v1.2M105 154.8v1.3"/>
<path d="M105 157.3v1.2M105 159.8v1.2M106.2 140.1v1.2M106.2 142.6v1.2M106.2 145v1.2M106.2 147.5v1.2M106.2 149.9v1.3M106.2 152.4v1.2M106.2 154.8v1.3M106.2 157.3v1.2M106.2 159.8v1.2M108.6 140.1v1.2"/>
<path d="M108.6 142.6v1.2M108.6 145v1.2M108.6 147.5v1.2M108.6 149.9v1.3M108.6 152.4v1.2M108.6 154.8v1.3M108.6 157.3v1.2M108.6 159.8v1.2M109.9 140.1v1.2M109.9 142.6v1.2M109.9 145v1.2M109.9 147.5v1.2"/>
<path d="M109.9 149.9v1.3M109.9 152.4v1.2M109.9 154.8v1.3M109.9 157.3v1.2M109.9 159.8v1.2M51 163.6h.1M52.4 167.6h.1M52.4 162.8h.1M52.7 168.3h.1M52.9 173.9h.1M53.2 179.5h.1M53.9 178.6h.1"/>
<path d="M54.3 168h.1M54.4 172.2h.1M54.6 173.1h.1M54.8 179.1h.1M54.9 178.2h.1M54.9 163.4h.1M55.2 164h.1M55.2 172.2h.1M55.3 167.8h.1M56 162.9h.1M56.2 162.7h.1M105 162.2v1.3"/>
<path d="M105 164.7v1.2M105 167.1v1.3M105 169.6v1.2M105 172.1v1.2M105 174.5v1.2M105 177v1.2M105 179.4v1.3M106.2 162.2v1.3M106.2 164.7v1.2M106.2 167.1v1.3M106.2 169.6v1.2M106.2 172.1v1.2"/>
<path d="M106.2 174.5v1.2M106.2 177v1.2M106.2 179.4v1.3M108.6 162.2v1.3M108.6 164.7v1.2M108.6 167.1v1.3M108.6 169.6v1.2M108.6 172.1v1.2M108.6 174.5v1.2M108.6 177v1.2M108.6 179.4v1.3M109.9 162.2v1.3"/>
<path d="M109.9 164.7v1.2M109.9 167.1v1.3M109.9 169.6v1.2M109.9 172.1v1.2M109.9 174.5v1.2M109.9 177v1.2M109.9 179.4v1.3M51.2 199.3h.1M51.8 194.4h.1M51.9 195.9h.1M52.2 181.7h.1M52.5 188.8h.1"/>
<path d="M53.2 180.4h.1M53.2 183.6h.1M53.4 185.1h.1M53.4 198.6h.1M53.6 189.8h.1M53.7 190.7h.1M53.8 196.3h.1M54.1 181h.1M54.4 189.8h.1M54.6 192.4h.1M55.3 190.3h.1M55.7 191h.1"/>
<path d="M56.4 198.7h.1M57.2 193.2h.1M57.3 188.9h.1M105 181.9v1.2M105 184.4v1.2M105 186.8v1.2M105 189.3v1.2M105 191.7v1.3M105 194.2v1.2M105 196.7v1.2M105 199.1v1.2M106.2 181.9v1.2"/>
<path d="M106.2 184.4v1.2M106.2 186.8v1.2M106.2 189.3v1.2M106.2 191.7v1.3M106.2 194.2v1.2M106.2 196.7v1.2M106.2 199.1v1.2M108.6 181.9v1.2M108.6 184.4v1.2M108.6 186.8v1.2M108.6 189.3v1.2M108.6 191.7v1.3"/>
<path d="M108.6 194.2v1.2M108.6 196.7v1.2M108.6 199.1v1.2M109.9 181.9v1.2M109.9 184.4v1.2M109.9 186.8v1.2M109.9 189.3v1.2M109.9 191.7v1.3M109.9 194.2v1.2M109.9 196.7v1.2M109.9 199.1v1.2M51.6 210.1h.1"/>
<path d="M52.6 216.2h.1M52.7 208.7h.1M52.8 207.4h.1M53.7 207.4h.1M53.7 219.4h.1M54.1 201.8h.1M54.3 207.4h.1M54.3 206.6h.1M54.4 214.4h.1M54.6 213h.1M54.8 218.6h.1M55.1 208.9h.1"/>
<path d="M55.1 219.4h.1M55.7 201.5h.1M55.8 203.6h.1M56.2 212.6h.1M56.7 217.2h.1M57 216h.1M57 203h.1M105 201.6v1.2M105 204v1.3M105 206.5v1.2M105 209v1.2M105 211.4v1.2"/>
<path d="M105 213.9v1.2M105 216.3v1.2M105 218.8v1.2M106.2 201.6v1.2M106.2 204v1.3M106.2 206.5v1.2M106.2 209v1.2M106.2 211.4v1.2M106.2 213.9v1.2M106.2 216.3v1.2M106.2 218.8v1.2M108.6 201.6v1.2"/>
<path d="M108.6 204v1.3M108.6 206.5v1.2M108.6 209v1.2M108.6 211.4v1.2M108.6 213.9v1.2M108.6 216.3v1.2M108.6 218.8v1.2M109.9 201.6v1.2M109.9 204v1.3M109.9 206.5v1.2M109.9 209v1.2M109.9 211.4v1.2"/>
<path d="M109.9 213.9v1.2M109.9 216.3v1.2M109.9 218.8v1.2M51.3 224.3h.1M52.1 225h.1M52.9 225h.1M53 224.7h.1M54.1 220.7h.1M55.1 224.2h.1M56.7 223.8h.1M56.8 224.8h.1M105 221.2v1.3"/>
<path d="M105 223.7v1.2M105 226.2v1.2M105 228.6v.4M106.2 221.2v1.3M106.2 223.7v1.2M106.2 226.2v1.2M106.2 228.6v.4M108.6 221.2v1.3M108.6 223.7v1.2M108.6 226.2v1.2M108.6 228.6v.4M109.9 221.2v1.3"/>
<path d="M109.9 223.7v1.2M109.9 226.2v1.2M109.9 228.6v.4"/>
</g>
<!-- layer: Sketch Geometry (ANSI) -->
<path d="M50.9 66.3l75.4 19.7M126.3 66.3l-75.4 19.7" fill="none" stroke="#804000" stroke-width=".25"/>
<path d="M57.6 86.1a8.9 8.9 0 0 0 11.8 8.3l22.3-7.8M91.7 86.6a8.9 8.9 0 0 1 11.8 8.3 8.9 8.9 0 0 1-11.8 8.4l-22.3-7.9a8.9 8.9 0 0 0-11.8 8.4 8.9 8.9 0 0 0 11.8 8.3l22.3-7.8a8.9 8.9 0 0 1 11.8 8.3 8.9 8.9 0 0 1-11.8 8.4l-22.3-7.9a8.8 8.8 0 0 0-11.8 8.4 8.8 8.8 0 0 0 11.8 8.3l22.3-7.8M91.7 122a8.9 8.9 0 0 1 11.8 8.3 8.9 8.9 0 0 1-11.8 8.4l-22.3-7.9a8.9 8.9 0 0 0-11.8 8.4 8.9 8.9 0 0 0 11.8 8.4l22.3-7.9a8.9 8.9 0 0 1 11.8 8.4 8.9 8.9 0 0 1-11.8 8.3l-22.3-7.9a8.9 8.9 0 0 0-11.8 8.4 8.9 8.9 0 0 0 11.8 8.3l22.3-7.8a8.8 8.8 0 0 1 11.8 8.4 8.8 8.8 0 0 1-11.8 8.3l-22.3-7.8M69.4 166.2a8.9 8.9 0 0 0-11.8 8.4 8.9 8.9 0 0 0 11.8 8.3l22.3-7.8a8.9 8.9 0 0 1 11.8 8.4 8.9 8.9 0 0 1-11.8 8.3l-22.3-7.8a8.9 8.9 0 0 0-11.8 8.3 8.9 8.9 0 0 0 11.8 8.4M69.4 200.7l22.3-7.9a8.9 8.9 0 0 1 11.8 8.4 8.9 8.9 0 0 1-11.8 8.3l-22.3-7.8M69.4 201.6a8.9 8.9 0 0 0-11.8 8.4 8.9 8.9 0 0 0 11.8 8.4l22.3-7.9M91.7 210.5a8.9 8.9 0 0 1 11.8 8.3 8.9 8.9 0 0 1-11.8 8.4l-22.3-7.8a8.9 8.9 0 0 0-11.8 8.3" fill="none" stroke="#0080ff" stroke-width=".25"/>
<!-- layer: Dimension (ANSI) -->
<path d="M249.1 198.2h9.9M256.6 187.9h4.1M260.7 184.6v12M263.2 187.9h9.5M275.3 184.6v12M277 198.2h13.3M252.4 200.8v6.9M252.4 213.3v5.3M277.2 209.7h13.1M287 209.7v6.6h-2.6M287 200.8v6.3M249.1 221.1h9.7" fill="none" stroke="#000" stroke-width=".25"/>
<path d="M260.7 187.9l2.5-.4v.8zM272.7 187.5l2.6 .4-2.6 .4zM252 218.6h.8l-.4 2.5zM252.4 198.2l.4 2.6h-.8zM287 198.2l.4 2.6h-.9zM286.5 207.1h.9l-.4 2.6z" fill="#000" stroke="#000" stroke-width=".25"/>
<!-- layer: Visible Narrow (ANSI) -->
<g fill="none" stroke="#000" stroke-width=".36">
<path d="M384.5 15l-74.1 42.8M392.4 18.8l-74.2 42.9M392.5 19l-74.2 42.8M368.5 39.6v82.2M368.7 39.5v82.3M370.5 38.5v82.2M371.4 38v81M371.5 37.9v81.1M373.5 36.8v82.2M373.7 36.7v82.2M375.5 35.6v82.3M376.5 35v81.1"/>
<path d="M376.6 34.9v81.1M378.6 33.8v82.2M378.8 33.7v82.3M380.6 32.7v82.2M381.4 32.2v81M381.6 32.1v81.1M383.5 31v82.1M383.7 30.9v82.2M385.5 29.8v82.3M386.4 29.3v81.1M386.5 29.2v81.1M388.5 28.1v82.2"/>
<path d="M388.7 28v82.3M390.5 26.9v82.3M392.5 24.2l-74.2 42.8M393 25.4l-74.2 42.8M310.4 57.9h-.1M333.6 59.8v82.2M333.7 59.7v82.3M335.6 58.6v82.3M336.6 58.1v81M336.7 58v81.1M338.7 56.8v82.3M338.9 56.7v82.3"/>
<path d="M340.7 55.7v82.3M341.5 55.2v81.1M341.7 55.1v81.1M343.6 54v82.2M343.8 53.9v82.3M345.6 52.8v82.3M346.5 52.4v81M346.6 52.3v81.1M348.6 51.1v82.2M348.8 51v82.3M350.6 50v82.2M351.4 49.5v81.1"/>
<path d="M351.6 49.4v81.1M353.5 48.3v82.2M353.7 48.2v82.2M355.5 47.1v82.3M356.5 46.5v81.1M356.7 46.5v81.1M358.6 45.3v82.2M358.8 45.2v82.3M360.6 44.2v82.2M361.5 43.7v81M361.6 43.6v81.1M363.6 42.5v82.2"/>
<path d="M363.8 42.4v82.2M365.6 41.3v82.3M366.4 40.8v81.1M366.6 40.8v81.1M311 62.6l-1 .6M311 62.4l-1.1 .7M311 62l-.7 .5 .7-.4M316.7 64.8h.1M316.8 64.7h.1M316.8 64.8h.1M316.8 64.7v.1M318.1 65.5h.1"/>
<path d="M318.3 65.5l-.2 .1M318.7 68.2l-.1 .1M318.7 68.4v82.2M318.9 68.3v82.2M320.7 67.2v82.3M321.6 66.7v81.1M321.7 66.6v81.2M323.7 65.5v82.2M323.9 65.4v82.3M325.7 64.4v82.2M326.5 63.9v81M326.7 63.8v81.1"/>
<path d="M328.6 62.6v82.3M328.8 62.5v82.3M330.6 61.5v82.3M331.5 61v81.1M331.6 60.9v81.1"/>
</g>
<circle cx="318.1" cy="65.5" r=".18" fill="#000"/>
<!-- layer: Symbol (ANSI) -->
<path d="M126.3 79.1l2.4-1.1 .2 .9zM128.1 62.6l2.4-1.1 .3 .8zM126.1 89.7l2.4-1 .2 .8zM112.6 103.4l2.3-1 .3 .8zM124.2 112.7l2.3-1.1 .3 .9zM57.6 148.7l2.4-1.1 .2 .8zM110.8 149.3l2.4-1 .2 .8zM98.9 175.7l2.4-1.1 .2 .9zM110.2 164.8l2.4-1.1 .2 .9z" fill="#000" stroke="#000" stroke-width=".25"/>
<path d="M163.9 53.5l-33.2 8.4M163.5 69.6l-34.7 8.8M163.3 90.3l-48.2 12.5M164 80.1l-35.4 9M163.8 102.5l-37.1 9.6M164.6 120.5l-104.5 27.5M164.9 135.3l-51.6 13.4M164 158.7l-62.6 16.3M164.7 150.7l-52 13.5" fill="none" stroke="#000" stroke-width=".25"/>
<text font-size="8.7" x="35.2" y="32.6">Vertical Panel</text>
<text font-size="6.5" x="240.1" y="232">MCA270 - J Closure</text>
<g font-size="4.3">
<text x="164.6" y="55.2">Coping System (Rapid-Lok Coping)</text>
<text x="164.3" y="71.3">Wood Nailer</text>
<text x="164.8" y="81.8">J Closure</text>
<text x="163.8" y="92">#10 x 1&quot; Wafer Head Screw</text>
<text x="164.3" y="104.3">Rigid Wall Panel</text>
<text x="165.3" y="122.2">Interior Finish</text>
<text x="165.6" y="137">Water and Air Resistive Barrier</text>
<text x="165.1" y="152.4">1/2&quot; Plywood (min.)</text>
<text x="164.7" y="160.4">Insulation</text>
<text x="244.1" y="189.1">1 1/8&quot;</text>
<text x="261.5" y="203.4">*</text>
<text x="246.4" y="211.7">1 3/4&quot;</text>
<text x="275.7" y="217.5">7/8&quot;</text>
<text x="366.2" y="262.5">Rigid Wall Top of Wall Detail</text>
<text x="410.5" y="277.8">B</text>
</g>
<text font-size="3.6" x="422.8" y="277.6">X:X</text>
<text font-size="2.9" x="387" y="241.7">ATAS INTERNATIONAL, INC</text>
<g font-size="2.5">
<text x="397.5" y="245.4">Allentown PA</text>
<text x="397.1" y="249">610-395-8445</text>
<text x="397.1" y="256">480-558-7210</text>
<text x="400.1" y="252.4">Mesa AZ</text>
<text x="406.2" y="268.8">MBP</text>
<text x="419.9" y="268.4">7/5/2016</text>
<text x="408" y="272.8">DAS</text>
<text x="420.1" y="272.5">7/25/16</text>
</g>
<text font-size="2.2" x="356.1" y="259.8">TITLE</text>
<g font-size="1.8">
<text x="355.9" y="266.5">DWG. NO.</text>
<text x="401.8" y="266.5">DR</text>
<text x="414.5" y="266.5">DATE</text>
<text x="276" y="275.8">REV.</text>
<text x="355.9" y="273.4">MATERIAL</text>
<text x="401.9" y="275.7">SH. SIZE</text>
<text x="402" y="271.1">APP</text>
<text x="414.5" y="271.1">DATE</text>
<text x="414.5" y="275.7">SCALE</text>
<text x="276.4" y="278">NO.</text>
<text x="284.4" y="276.9">DATE</text>
<text x="307.6" y="276.9">DESCRIPTION OF REVISION</text>
<text x="346.7" y="276.9">BY</text>
<text x="351.5" y="276.9">APP</text>
</g>
</svg>
